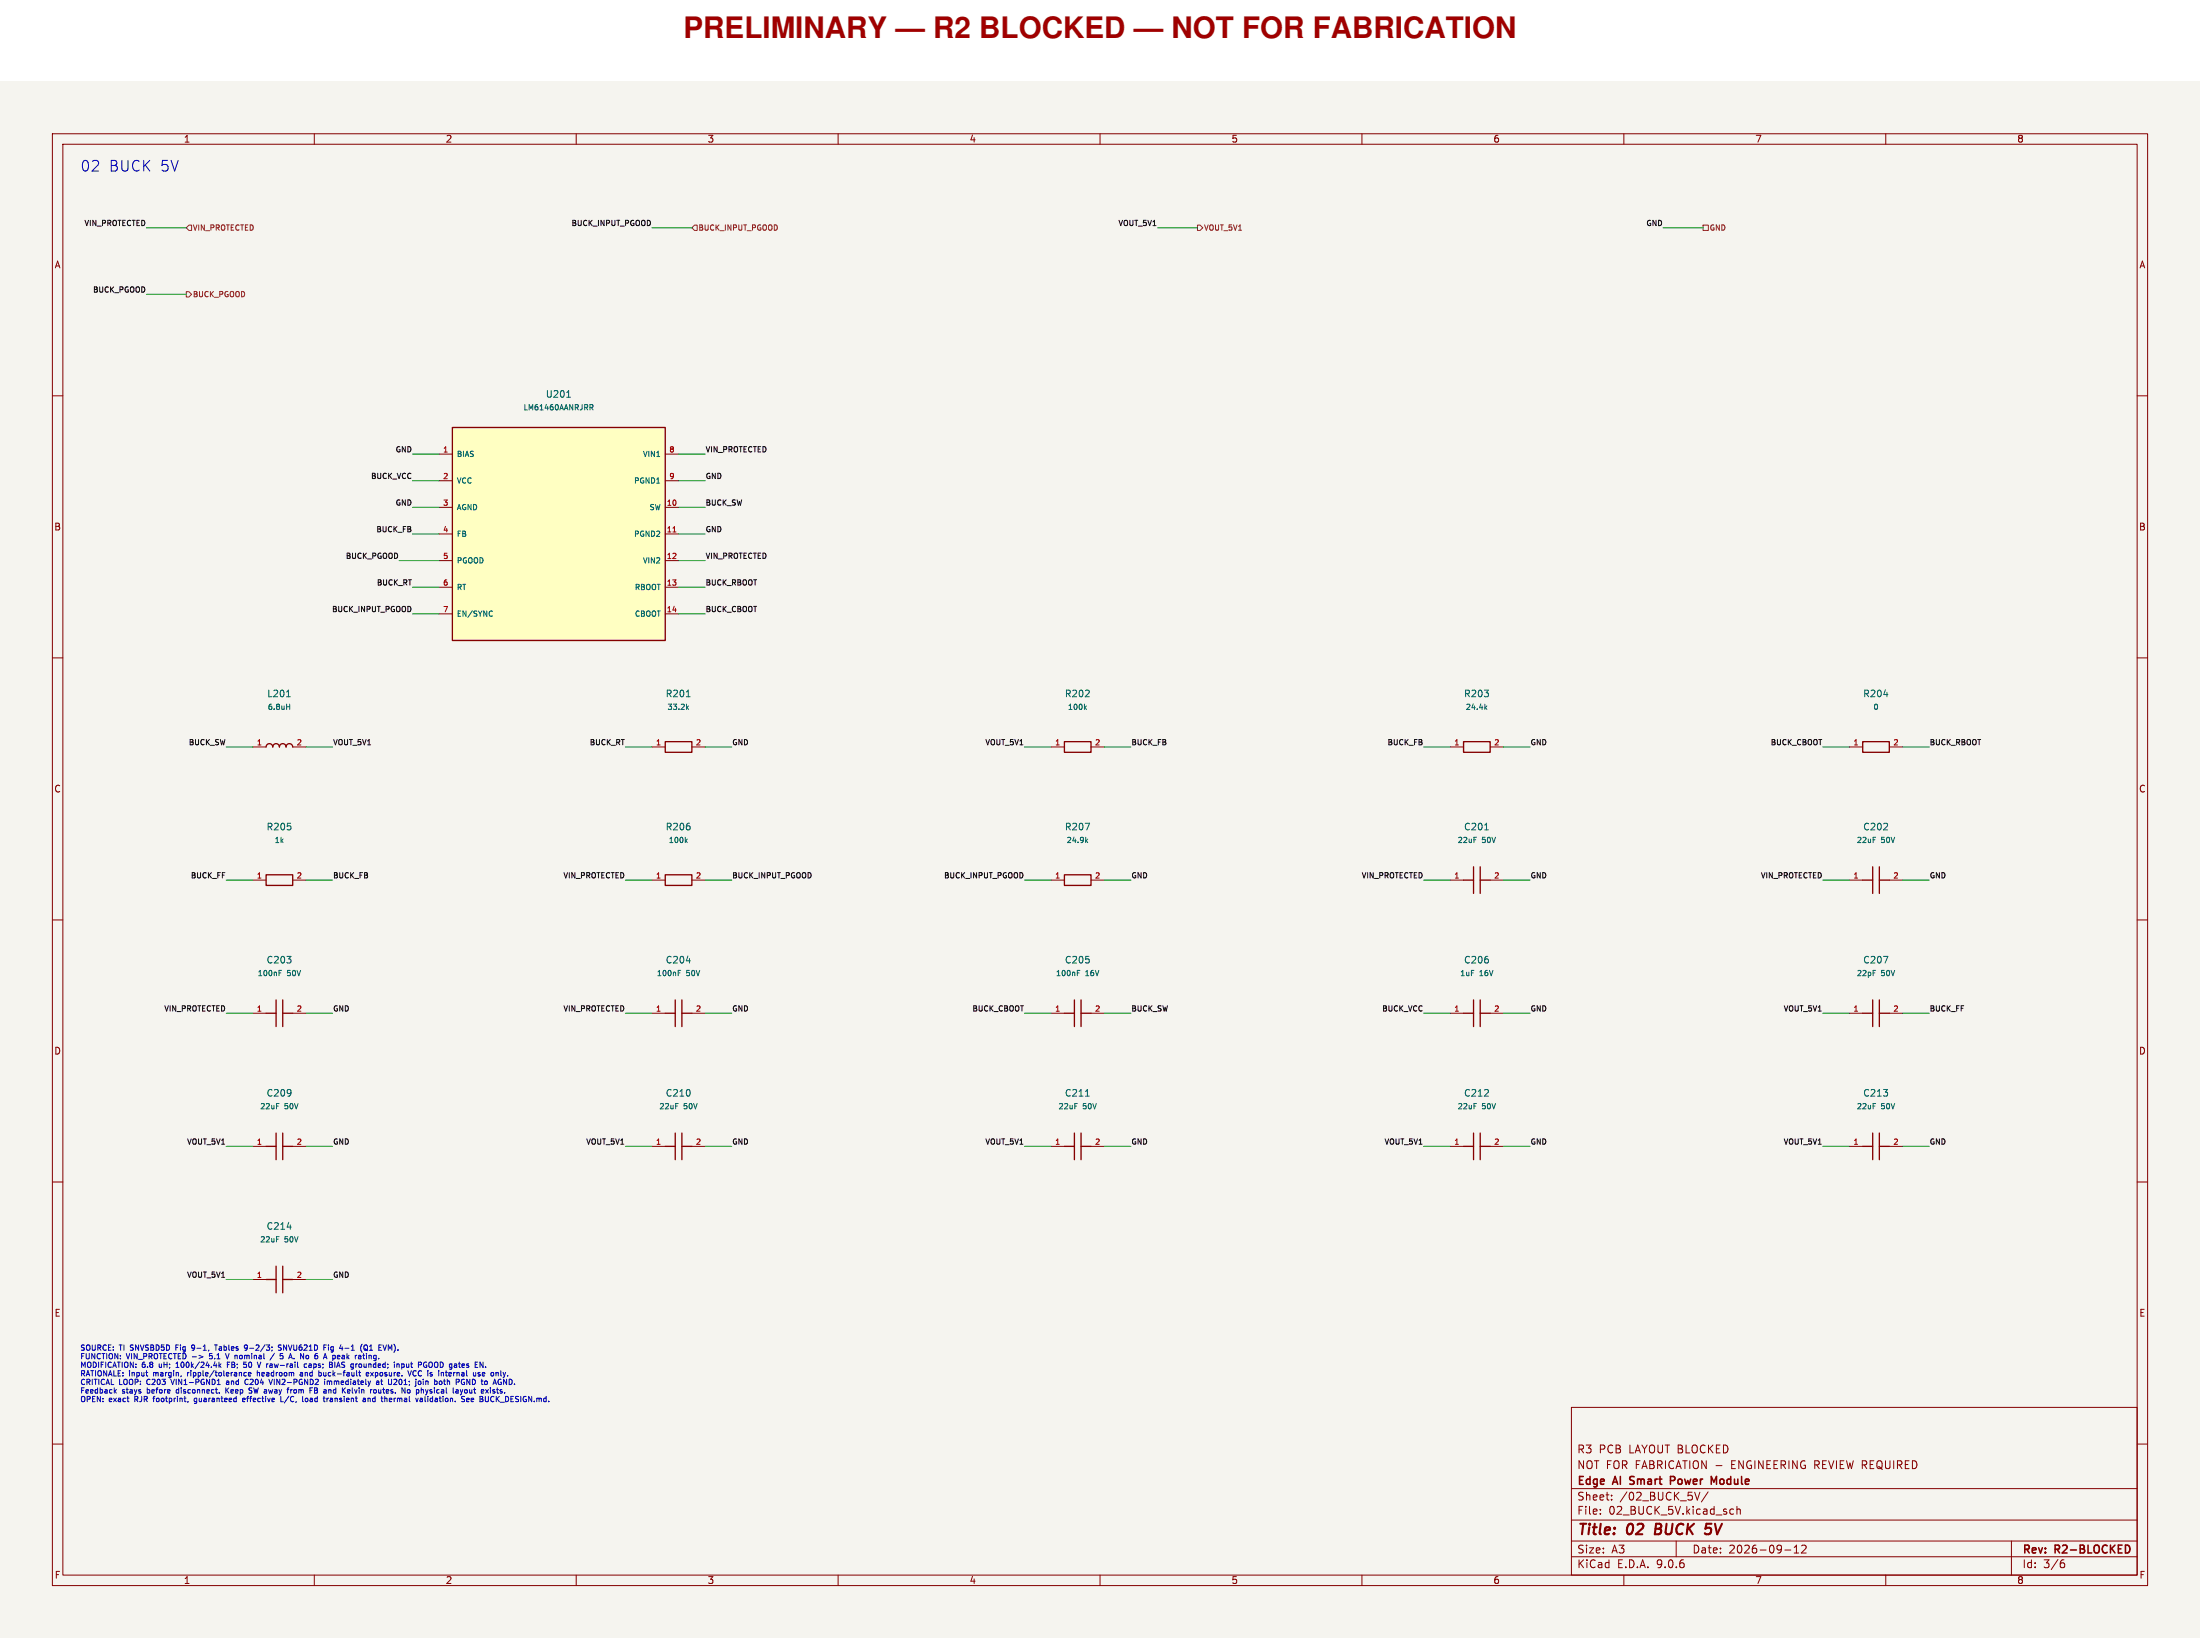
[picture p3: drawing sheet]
<svg xmlns="http://www.w3.org/2000/svg" width="420mm" height="313mm" viewBox="0 0 420 313" stroke-linecap="round" stroke-linejoin="round" font-family="sans-serif">
<path d="M0 15.5h420v297h-420z" fill="#f5f4ef" stroke="#f5f4ef" stroke-width=".19"/>
<g fill="none" stroke="#840000" stroke-width=".19">
<path d="M10 25.5h400v277h-400zM12 27.5h396v273h-396zM60 25.5v2M110 25.5v2M160 25.5v2M210 25.5v2M260 25.5v2M310 25.5v2M360 25.5v2M10 75.5h2M408 75.5h2M10 125.5h2"/>
<path d="M408 125.5h2M48.3 142.5h2.5M55.9 142.5h2.5M10 175.5h2M200.7 167.9h2.5M208.3 167.9h2.5M408 175.5h2M200.7 193.3h2.5M208.3 193.3h2.5M276.9 218.7h2.5M284.5 218.7h2.5M353.1 218.7h2.5"/>
<path d="M360.7 218.7h2.5M10 225.5h2M408 225.5h2M48.3 244.1h2.5M55.9 244.1h2.5M10 275.5h2M300 268.5h108v32h-108zM408 275.5h2M300 297h108M300 294h108M300 290h108M300 284h108"/>
<path d="M305.5 288.8v.1M305.5 288v.1M307.7 286.1v.1M307.7 285.3v.1M320 294v3M324.5 284.7l-.5 1.5M326.1 284.6l-1.3 2M330.5 287.9l.4 .1M330.9 288.8l-.4 .1M331.6 288.1l.2-.2 .4 .1v.9M331.6 287.4v1.5M340.7 295.7h1.2"/>
<path d="M342.5 296.3h.9M342.5 295.2l.4-.4v1.5M343.9 295l.6-.2 .2 .2 .1 .2-.9 1.1h.9M384 294v6.5M393.6 298.2l.4 .1 .2 .2-.1 .5-.5 .1M394 297.6l-.4 .1M60 300.5v2M110 300.5v2M160 300.5v2M210 300.5v2M260 300.5v2M310 300.5v2"/>
<path d="M360 300.5v2"/>
</g>
<path d="M316.2 290.7l-.3 2h.8M325.8 290.7h.9M325.9 291.5l.6 .1M326.4 292.6l-.7 .1" fill="none" stroke="#840000" stroke-width=".4"/>
<path d="M311.1 283.1l.2 .1M311.2 281.8v.5M319.6 281.8l-.7-.1v1.5M319.6 282.4l-.7 .1M326.7 281.7l.5 1.1 .5-1.1v1.5" fill="none" stroke="#840000" stroke-width=".3"/>
<g fill="none" stroke="#840000" stroke-width=".25">
<path d="M50.8 142.5a.63 .63 0 0 1 .6-.6 .63 .63 0 0 1 .7 .6 .63 .63 0 0 1 .6-.6 .63 .63 0 0 1 .6 .6 .63 .63 0 0 1 .7-.6 .63 .63 0 0 1 .6 .6 .63 .63 0 0 1 .6-.6 .63 .63 0 0 1 .7 .6M203.2 166.9h5.1v2h-5.1zM203.2 193.3h1.9M205.1 190.8v5.1M206.4 193.3h1.9M206.4 190.8v5.1M279.4 218.7h1.9M281.3 216.2v5.1M282.6 218.7h1.9M282.6 216.2v5.1M355.6 218.7h1.9M357.5 216.2v5.1"/>
<path d="M358.8 218.7h1.9M358.8 216.2v5.1M50.8 244.1h1.9M52.7 241.6v5.1M54 244.1h1.9M54 241.6v5.1"/>
</g>
<path d="M54.7 132.9h.7M54.7 134.8h.6M55.3 134.3v1.1M207.2 157.1h.8l-.5 1.2M207.4 160.4l.3 .4M207.7 160.1l-.4 .4M205.7 185.6h.3M205.7 185.1h.5M281.4 210.5h.5M357.6 210.5h.5M52.8 235.9h.5M54.8 234.1h.8" fill="none" stroke="#006464" stroke-width=".19"/>
<path d="M86.4 81.6h40.6v40.6h-40.6z" fill="#ffffc2"/>
<g fill="none" stroke="#840000" stroke-width=".25">
<path d="M86.4 81.6h40.6v40.6h-40.6zM127 141.5h5.1v2h-5.1zM203.2 141.5h5.1v2h-5.1zM279.4 141.5h5.1v2h-5.1zM355.6 141.5h5.1v2h-5.1zM50.8 166.9h5.1v2h-5.1zM127 166.9h5.1v2h-5.1zM279.4 167.9h1.9M281.3 165.4v5.1M282.6 167.9h1.9M282.6 165.4v5.1M355.6 167.9h1.9"/>
<path d="M357.5 165.4v5.1M358.8 167.9h1.9M358.8 165.4v5.1M50.8 193.3h1.9M52.7 190.8v5.1M54 193.3h1.9M54 190.8v5.1M127 193.3h1.9M128.9 190.8v5.1M130.2 193.3h1.9M130.2 190.8v5.1M279.4 193.3h1.9"/>
<path d="M281.3 190.8v5.1M282.6 193.3h1.9M282.6 190.8v5.1M355.6 193.3h1.9M357.5 190.8v5.1M358.8 190.8v5.1M358.8 193.3h1.9M50.8 218.7h1.9M52.7 216.2v5.1M54 218.7h1.9M54 216.2v5.1M127 218.7h1.9"/>
<path d="M128.9 216.2v5.1M130.2 218.7h1.9M130.2 216.2v5.1M203.2 218.7h1.9M205.1 216.2v5.1M206.4 218.7h1.9M206.4 216.2v5.1"/>
</g>
<g fill="none" stroke="#840000" stroke-width=".19">
<path d="M83.8 86.6h2.6M83.8 91.7h2.6M83.8 96.8h2.6M127 86.6h2.5M127 91.7h2.5M127 96.8h2.5M83.8 101.9h2.6M83.8 107h2.6M83.8 112h2.6M83.8 117.1h2.6M127 101.9h2.5M127 107h2.5"/>
<path d="M127 112h2.5M127 117.1h2.5M124.5 142.5h2.5M132.1 142.5h2.5M200.7 142.5h2.5M208.3 142.5h2.5M276.9 142.5h2.5M284.5 142.5h2.5M353.1 142.5h2.5M360.7 142.5h2.5M48.3 167.9h2.5M55.9 167.9h2.5"/>
<path d="M124.5 167.9h2.5M132.1 167.9h2.5M276.9 167.9h2.5M284.5 167.9h2.5M353.1 167.9h2.5M360.7 167.9h2.5M48.3 193.3h2.5M55.9 193.3h2.5M124.5 193.3h2.5M132.1 193.3h2.5M276.9 193.3h2.5M284.5 193.3h2.5"/>
<path d="M353.1 193.3h2.5M360.7 193.3h2.5M48.3 218.7h2.5M55.9 218.7h2.5M124.5 218.7h2.5M132.1 218.7h2.5M200.7 218.7h2.5M208.3 218.7h2.5"/>
</g>
<g fill="none" stroke="#006464" stroke-width=".19">
<path d="M108.2 75.8h.7M112.6 77.2h.4l.2 .2-.1 .3h-.5M112.9 77.7l.3 .5M93.8 116.6l.2 .1M94 117.5l-.2 .1M131 132.9h.7M131.2 135l.3 .4M131.5 134.7l-.4 .4M207.1 135l.3 .4M207.4 134.7l-.4 .4M283.6 135l.3 .4M283.9 134.7l-.4 .4"/>
<path d="M359.6 132.5h.8M281.4 159.7h.5M283.4 158.3h.7M357.6 159.7h.5M130.9 160.4l.3 .4M131.2 160.1l-.4 .4M53.3 185.1h.5M53.3 185.6h.3M129.5 185.1h.5M129.5 185.6h.3M131 183.3h.8M357.6 185.1h.5"/>
<path d="M359.6 182.5h.8l-.5 1.2M52.8 210.5h.5M129 210.5h.5M205.2 210.5h.5M207.2 209.1h.7"/>
</g>
<path d="M128.5 101.5h.5" fill="none" stroke="#a90000" stroke-width=".19"/>
<path d="M35.6 55.7h.5l.5 .5-.5 .5h-.5zM36.1 43h.5v1h-.5l-.5-.5zM132.6 43h.5v1h-.5l-.5-.5zM228.6 43h.5l.5 .5-.5 .5h-.5zM325.1 43h1v1h-1z" fill="none" stroke="#725600" stroke-width=".19"/>
<g fill="none" stroke="#009600" stroke-width=".19">
<path d="M27.9 43.5h7.7M27.9 56.2h7.7M124.5 43.5h7.6M221 43.5h7.6M317.5 43.5h7.6M78.7 91.7h5.1M78.7 96.8h5.1M78.7 86.6h5.1M129.5 91.7h5.1M129.5 96.8h5.1M129.5 86.6h5.1M76.2 107h7.6"/>
<path d="M78.7 117.1h5.1M78.7 112h5.1M78.7 101.9h5.1M129.5 117.1h5.1M129.5 107h5.1M129.5 112h5.1M129.5 101.9h5.1M43.2 142.5h5.1M58.4 142.5h5.1M119.4 142.5h5.1M134.6 142.5h5.1M195.6 142.5h5.1"/>
<path d="M210.8 142.5h5.1M271.8 142.5h5.1M287 142.5h5.1M348 142.5h5.1M363.2 142.5h5.1M43.2 167.9h5.1M58.4 167.9h5.1M119.4 167.9h5.1M134.6 167.9h5.1M195.6 167.9h5.1M210.8 167.9h5.1M271.8 167.9h5.1"/>
<path d="M287 167.9h5.1M348 167.9h5.1M363.2 167.9h5.1M43.2 193.3h5.1M58.4 193.3h5.1M119.4 193.3h5.1M134.6 193.3h5.1M195.6 193.3h5.1M210.8 193.3h5.1M271.8 193.3h5.1M287 193.3h5.1M348 193.3h5.1"/>
<path d="M363.2 193.3h5.1M43.2 218.7h5.1M58.4 218.7h5.1M119.4 218.7h5.1M134.6 218.7h5.1M195.6 218.7h5.1M210.8 218.7h5.1M271.8 218.7h5.1M287 218.7h5.1M348 218.7h5.1M363.2 218.7h5.1M43.2 244.1h5.1"/>
<path d="M58.4 244.1h5.1"/>
</g>
<g fill="none" stroke="#0000c2" stroke-width=".19">
<path d="M33.6 257.1h.3M34.1 256.6h-.5v1M36.7 257.6h.2M37 256.6l-.4 .2v.3l.4 .1M38 258.6l.8 .3-.8 .3M40 259.2h.1M40.9 256.6h.6M41.2 256.6v1M41.8 259.9v1M43.1 258.2l.3 1.1 .3-1.1M43.9 259.9h-.5v1M46.7 256.7l.3-.1 .2 .2v.6l-.2 .2h-.3"/>
<path d="M47.2 257l-.2 .2-.3-.1M49.8 259.9l-.4 1M51.9 257v.1M52 257.6l-.1 .2M52.4 258.2l-.9 1.3M53.5 258.2h.5M53.6 258.6h.3l.1 .2-.1 .4-.3 .1M53.7 256.7l-.4-.1-.2 .2 .1 .2 .5 .2v.3l-.6 .1M54.1 257.6v-1l.6 1M56.1 259.2v.1M58.6 258.6l.3 .2v.4l-.3 .1M61.8 259h.5"/>
<path d="M62.1 258.2l-.4 1.1M62.7 256.6v.1M62.7 257v.6M62.9 259.9v1M63.2 257v.5M63.5 259.2h.4M63.9 259.9v1M64.6 259.9l-.3 1M65.8 257.2h.8M69 257.8l.1 .2M69.1 256.5l-.1 .2M69.6 256.7l.3-.1 .2 .2 .1 .5-.3 .3-.4-.1v-.5z"/>
<path d="M69.7 257.4l.5 .3M70 258.2v.1M70 258.6v.7M70.5 257.6h.6M70.7 256.8l-.2 .1M73.8 256.6l-.4 1M74.5 257.3l-.4-.7v1M75.2 256.5h.1M81.2 259.9h.2M82.3 259.9h-.3l-.1 .3v.6l.4 .1M21.9 265.4l.3 .4M22.2 265.1l-.4 .4"/>
<path d="M27.8 261.9h.4M28.1 262.5h.1M29.2 266.8h.4M32.6 263.2l.4 1M33.6 260.9h.6M33.7 265.2v.5M34.6 262.5l-.1 .1M35.8 261.9v.6M35.9 262l-.1 .1M35.9 267.4l-.1 .2M37.1 267.7l.3 .1M37.5 266.8l-.4 .2v.3l.4 .1"/>
<path d="M41.5 264.2h.5M41.9 265.7v.1M41.9 260.5l.3 .4M42.2 260.2l-.4 .4M43.1 264.8v1M43.3 265.2l.4 .6M43.4 260.4h.3M43.6 263.8l-.4 .1 .1 .2 .3 .1M43.7 264.8l-.6 .6M46.3 266.9l.1 .5h.3M46.6 262v.4l.4 .1M46.6 260.3l.4 .1"/>
<path d="M46.6 261.9h.4M46.8 267l-.5 .1M47 260.8l-.4 .1M47.3 263.2a.47 .47 0 0 0-.6 .5 .47 .47 0 0 0 .6 .4M47.4 262.2l.5-.1v-.2h-.3l-.2 .1 .1 .5h.4M47.5 265.1l.6 .4M48.1 265.6l-.2 .2h-.4M49.1 261.5v1M49.4 261.9l-.3 .1M51.3 263.2l.4 1 .3-1M53.6 266.4v1h.5M55.2 266.4l-.9 1.3"/>
<path d="M55.5 265.1v.7M55.8 265.1l-.3 .2M57.3 261.9h.4l.1 .6M57.8 262.1l-.5 .2 .1 .2h.4M57.8 266.4v.9l.1 .1M58.4 266.8h.2l.2 .2v.2l-.2 .2-.3-.2zM58.5 260.3l-.2-.1-.2 .2 .1 .5h.3M59 260.3h.4M59.4 260.5l-.5 .2 .2 .2h.3M60 264.8v1h.5M60 265.3h.4M60.4 265.3h.1"/>
<path d="M60.5 265.2l-.1 .1M61.4 262.1l-.1 .3-.3 .1M62 263.5v.7M62.4 266.8v.6M62.5 263.5v.7M62.5 263.6l.3-.1 .1 .1M62.7 266.8l-.3 .2M62.9 263.6v.6M63 263.5l-.1 .1M63.1 267.1l-.1 .1 .1 .2M63.1 266.8h-.1M63.2 265.3v.5"/>
<path d="M64.4 260.6h.4M66.8 265.8h-.3M66.8 265.4l-.5 .1M68.5 261.9h.3M68.5 260.4l.1 .4 .2 .1M68.6 262.4l.2 .1M69.3 266.8h.4l.1 .6M69.3 267.4h.5M69.8 267l-.5 .1M69.9 262l.1 .5h.3M70.3 266.9l.3-.1 .1 .6M70.3 266.8v.6"/>
<path d="M70.4 262.1l-.5 .1M70.7 261.9l.6 .6M71.3 261.9l-.6 .6M71.8 265.2v.5M72.3 265.1v.7l.4-.1M72.3 263.7l-.5 .2 .2 .3 .3-.1M72.3 263.6v.6M72.7 265.1v.7M72.8 263.2v.8l.3 .2M74.7 266.8l-.4 .1 .1 .5h.3M74.8 267l-.5 .1M75.7 263.6l-.6 .6h.7"/>
<path d="M75.9 260.2l.3 .2v.5M76.7 260.3l.3-.1 .2 .2-.1 .5h-.4M76.7 260.2v1M77.8 261.5l.4 1 .3-1M78.2 265.2v.5l-.4 .1M78.8 262.1l.2 .4h.3M80.2 263.5l.2 .2v.3l-.2 .2M80.2 267.3l.1 .1h.4M80.2 266.8h.4l.1 .6M80.7 267l-.5 .2M80.8 263.5v.7M81.1 266.4v.9l.2 .1"/>
<path d="M81.3 260.5h.2v.3l-.3 .1M81.7 265.1l-.2 .7M84.2 263.5l.2 .2v.3l-.2 .2M84.7 263.5h.4M84.8 263.2v.8l.3 .2M85.2 261.5v.9l.2 .1M87.9 265.1l.2 .7M88.1 265.8l-.1 .3M88.3 265.1l-.2 .7M88.5 263.7h.2v.4l-.2 .1M88.5 266.4l.2 .1M88.6 267.1v.2"/>
<path d="M88.8 265.2l.2-.1 .2 .2v.3l-.2 .2-.3-.2zM89.1 264.2v-1l.6 1M89.4 266.8h-.3v.5l.1 .1h.3M89.6 267l-.5 .1M89.9 266.9l.1 .5h.4M90.4 267l-.5 .1M91.2 262.1l.5 .2-.2 .2h-.3M92.1 262v.5h.4M92.6 262.1l-.5 .1M92.7 260.8v.1M93.8 267.3l.4 .1M93.9 266.5h.3"/>
<path d="M94.1 264.2l.3-1 .4 1M94.2 263.9h.5M94.4 265.2l-.2-.1-.1 .2v.1l.3 .1v.3h-.3M94.8 265.1h.4M94.9 264.8l.1 1M95.6 261.5v.9l.1 .1M96.1 263.2l.6 1v-1"/>
</g>
<text font-size="5.6" fill="#a00000" x="130.5" y="7.2">PRELIMINARY — R2 BLOCKED — NOT FOR FABRICATION</text>
<g font-size="2.8" fill="#0000c2">
<text x="15.2" y="33">02</text>
<text x="20.7" y="33">BUCK 5V</text>
</g>
<g font-size="2.8" fill="#840000">
<text x="301" y="293.4">Title:</text>
<text x="310.6" y="293.4">02</text>
<text x="316.8" y="293.4">BUCK</text>
<text x="327.2" y="293.4">5V</text>
</g>
<g font-size="2.1" fill="#840000">
<text x="301" y="280.5">NOT FOR FABRICATION -</text>
<text x="301" y="277.5">R3</text>
<text x="305.2" y="277.5">PCB</text>
<text x="311" y="277.5">LAYOUT BLOCKED</text>
<text x="330.8" y="280.5">ENGINEERING REVIEW REQUIRED</text>
<text x="301" y="286.5">Sheet:</text>
<text x="301" y="283.7">Edge</text>
<text x="308.1" y="283.7">AI</text>
<text x="309.2" y="286.5">/02_BUCK_5V/</text>
<text x="311.8" y="283.7">Smart</text>
<text x="320.1" y="283.7">Power</text>
<text x="328.5" y="283.7">Module</text>
<text x="301" y="289.2">File:</text>
<text x="307.1" y="289.2">02_BUCK_5V.kicad_sch</text>
<text x="301" y="299.4">KiCad</text>
<text x="301" y="296.6">Size:</text>
<text x="307.6" y="296.6">A3</text>
<text x="308.7" y="299.4">E.D.A.</text>
<text x="316.3" y="299.4">9.0.6</text>
<text x="323" y="296.6">Date:</text>
<text x="330" y="296.6">2026-09-12</text>
<text x="386" y="296.8">Rev:</text>
<text x="386" y="299.4">Id:</text>
<text x="390.1" y="299.4">3/6</text>
<text x="392.4" y="296.8">R2-BLOCKED</text>
</g>
<g font-size="1.8" fill="#840000">
<text x="35" y="27.4">1</text>
<text x="85" y="27.4">2</text>
<text x="135" y="27.4">3</text>
<text x="185" y="27.4">4</text>
<text x="235" y="27.4">5</text>
<text x="285" y="27.4">6</text>
<text x="335" y="27.4">7</text>
<text x="385" y="27.4">8</text>
<text x="10.3" y="51.4">A</text>
<text x="408.3" y="51.4">A</text>
<text x="10.3" y="101.4">B</text>
<text x="408.2" y="101.4">B</text>
<text x="10.3" y="151.4">C</text>
<text x="408.2" y="151.4">C</text>
<text x="10.3" y="201.4">D</text>
<text x="408.2" y="201.4">D</text>
<text x="10.3" y="251.4">E</text>
<text x="408.3" y="251.4">E</text>
<text x="10.3" y="301.4">F</text>
<text x="35" y="302.4">1</text>
<text x="85" y="302.4">2</text>
<text x="135" y="302.4">3</text>
<text x="185" y="302.4">4</text>
<text x="235" y="302.4">5</text>
<text x="285" y="302.4">6</text>
<text x="335" y="302.4">7</text>
<text x="385" y="302.4">8</text>
<text x="408.3" y="301.4">F</text>
</g>
<g font-size="1.8" fill="#006464">
<text x="104.1" y="76.1">U201</text>
<text x="50.9" y="133.2">L201</text>
<text x="127" y="133.2">R201</text>
<text x="203.2" y="133.2">R202</text>
<text x="279.4" y="133.2">R203</text>
<text x="355.6" y="133.2">R204</text>
<text x="50.8" y="158.6">R205</text>
<text x="127" y="158.6">R206</text>
<text x="203.2" y="158.6">R207</text>
<text x="279.4" y="158.6">C201</text>
<text x="355.6" y="158.6">C202</text>
<text x="50.8" y="184">C203</text>
<text x="127" y="184">C204</text>
<text x="203.2" y="184">C205</text>
<text x="279.4" y="184">C206</text>
<text x="355.6" y="184">C207</text>
<text x="50.8" y="209.4">C209</text>
<text x="127" y="209.4">C210</text>
<text x="203.2" y="209.4">C211</text>
<text x="279.4" y="209.4">C212</text>
<text x="355.6" y="209.4">C213</text>
<text x="50.8" y="234.8">C214</text>
</g>
<g font-size="1.4" fill="#0f0f0f">
<text x="16" y="43.2">VIN_PROTECTED</text>
<text x="109" y="43.2">BUCK_INPUT_PGOOD</text>
<text x="213.4" y="43.2">VOUT_5V1</text>
<text x="314.1" y="43.2">GND</text>
<text x="17.6" y="55.9">BUCK_PGOOD</text>
<text x="75.4" y="86.4">GND</text>
<text x="134.6" y="86.4">VIN_PROTECTED</text>
<text x="70.7" y="91.4">BUCK_VCC</text>
<text x="134.6" y="91.4">GND</text>
<text x="71.7" y="101.6">BUCK_FB</text>
<text x="75.4" y="96.5">GND</text>
<text x="134.6" y="101.6">GND</text>
<text x="134.6" y="96.5">BUCK_SW</text>
<text x="65.9" y="106.7">BUCK_PGOOD</text>
<text x="134.6" y="106.7">VIN_PROTECTED</text>
<text x="71.8" y="111.8">BUCK_RT</text>
<text x="134.6" y="111.8">BUCK_RBOOT</text>
<text x="63.2" y="116.8">BUCK_INPUT_PGOOD</text>
<text x="134.6" y="116.8">BUCK_CBOOT</text>
<text x="35.9" y="142.2">BUCK_SW</text>
<text x="63.5" y="142.2">VOUT_5V1</text>
<text x="112.4" y="142.2">BUCK_RT</text>
<text x="139.7" y="142.2">GND</text>
<text x="188" y="142.2">VOUT_5V1</text>
<text x="215.9" y="142.2">BUCK_FB</text>
<text x="264.8" y="142.2">BUCK_FB</text>
<text x="292.1" y="142.2">GND</text>
<text x="337.9" y="142.2">BUCK_CBOOT</text>
<text x="368.3" y="142.2">BUCK_RBOOT</text>
<text x="36.3" y="167.6">BUCK_FF</text>
<text x="63.5" y="167.6">BUCK_FB</text>
<text x="107.4" y="167.6">VIN_PROTECTED</text>
<text x="139.7" y="167.6">BUCK_INPUT_PGOOD</text>
<text x="180.1" y="167.6">BUCK_INPUT_PGOOD</text>
<text x="215.9" y="167.6">GND</text>
<text x="259.8" y="167.6">VIN_PROTECTED</text>
<text x="292.1" y="167.6">GND</text>
<text x="336" y="167.6">VIN_PROTECTED</text>
<text x="368.3" y="167.6">GND</text>
<text x="31.2" y="193">VIN_PROTECTED</text>
<text x="63.5" y="193">GND</text>
<text x="107.4" y="193">VIN_PROTECTED</text>
<text x="139.7" y="193">GND</text>
<text x="185.5" y="193">BUCK_CBOOT</text>
<text x="215.9" y="193">BUCK_SW</text>
<text x="263.7" y="193">BUCK_VCC</text>
<text x="292.1" y="193">GND</text>
<text x="340.4" y="193">VOUT_5V1</text>
<text x="368.3" y="193">BUCK_FF</text>
<text x="35.6" y="218.4">VOUT_5V1</text>
<text x="63.5" y="218.4">GND</text>
<text x="111.8" y="218.4">VOUT_5V1</text>
<text x="139.7" y="218.4">GND</text>
<text x="188" y="218.4">VOUT_5V1</text>
<text x="215.9" y="218.4">GND</text>
<text x="264.2" y="218.4">VOUT_5V1</text>
<text x="292.1" y="218.4">GND</text>
<text x="340.4" y="218.4">VOUT_5V1</text>
<text x="368.3" y="218.4">GND</text>
<text x="35.6" y="243.8">VOUT_5V1</text>
<text x="63.5" y="243.8">GND</text>
</g>
<g font-size="1.4" fill="#725600">
<text x="36.7" y="44.2">VIN_PROTECTED</text>
<text x="133.2" y="44.2">BUCK_INPUT_PGOOD</text>
<text x="229.8" y="44.2">VOUT_5V1</text>
<text x="326.3" y="44.2">GND</text>
<text x="36.7" y="56.9">BUCK_PGOOD</text>
</g>
<g font-size="1.4" fill="#006464">
<text x="99.8" y="78.5">LM61460AANRJRR</text>
<text x="87.1" y="87.4">BIAS</text>
<text x="122.6" y="87.4">VIN1</text>
<text x="87.1" y="92.5">VCC</text>
<text x="120.9" y="92.5">PGND1</text>
<text x="87.1" y="97.5">AGND</text>
<text x="123.9" y="97.5">SW</text>
<text x="87.1" y="102.6">FB</text>
<text x="87.1" y="107.7">PGOOD</text>
<text x="120.9" y="102.6">PGND2</text>
<text x="122.6" y="107.7">VIN2</text>
<text x="87.1" y="112.8">RT</text>
<text x="121" y="112.8">RBOOT</text>
<text x="87.1" y="117.9">EN/SYNC</text>
<text x="121" y="117.9">CBOOT</text>
<text x="51" y="135.6">6.8uH</text>
<text x="127.3" y="135.6">33.2k</text>
<text x="203.8" y="135.6">100k</text>
<text x="279.7" y="135.6">24.4k</text>
<text x="357.5" y="135.6">0</text>
<text x="52.3" y="161">1k</text>
<text x="127.6" y="161">100k</text>
<text x="203.5" y="161">24.9k</text>
<text x="278.2" y="161">22uF</text>
<text x="282.9" y="161">50V</text>
<text x="354.4" y="161">22uF</text>
<text x="359.1" y="161">50V</text>
<text x="49.1" y="186.4">100nF</text>
<text x="54.8" y="186.4">50V</text>
<text x="125.3" y="186.4">100nF</text>
<text x="131" y="186.4">50V</text>
<text x="201.5" y="186.4">100nF</text>
<text x="207.2" y="186.4">16V</text>
<text x="278.6" y="186.4">1uF</text>
<text x="282.4" y="186.4">16V</text>
<text x="354.4" y="186.4">22pF</text>
<text x="359.1" y="186.4">50V</text>
<text x="49.6" y="211.8">22uF</text>
<text x="54.3" y="211.8">50V</text>
<text x="125.8" y="211.8">22uF</text>
<text x="130.5" y="211.8">50V</text>
<text x="202" y="211.8">22uF</text>
<text x="206.7" y="211.8">50V</text>
<text x="278.2" y="211.8">22uF</text>
<text x="282.9" y="211.8">50V</text>
<text x="354.4" y="211.8">22uF</text>
<text x="359.1" y="211.8">50V</text>
<text x="49.6" y="237.2">22uF</text>
<text x="54.3" y="237.2">50V</text>
</g>
<g font-size="1.4" fill="#a90000">
<text x="84.5" y="86.4">1</text>
<text x="127.7" y="86.4">8</text>
<text x="84.5" y="91.5">2</text>
<text x="127.7" y="91.5">9</text>
<text x="84.5" y="96.5">3</text>
<text x="84.5" y="101.6">4</text>
<text x="127.2" y="96.5">10</text>
<text x="127.2" y="101.6">11</text>
<text x="84.5" y="106.7">5</text>
<text x="127.2" y="106.7">12</text>
<text x="84.5" y="111.8">6</text>
<text x="127.2" y="111.8">13</text>
<text x="84.5" y="116.9">7</text>
<text x="127.2" y="116.9">14</text>
<text x="48.9" y="142.3">1</text>
<text x="56.5" y="142.3">2</text>
<text x="125.1" y="142.3">1</text>
<text x="132.7" y="142.3">2</text>
<text x="201.3" y="142.3">1</text>
<text x="208.9" y="142.3">2</text>
<text x="277.5" y="142.3">1</text>
<text x="285.1" y="142.3">2</text>
<text x="353.7" y="142.3">1</text>
<text x="361.3" y="142.3">2</text>
<text x="48.9" y="167.7">1</text>
<text x="56.5" y="167.7">2</text>
<text x="125.1" y="167.7">1</text>
<text x="132.7" y="167.7">2</text>
<text x="201.3" y="167.7">1</text>
<text x="208.9" y="167.7">2</text>
<text x="277.5" y="167.7">1</text>
<text x="285.1" y="167.7">2</text>
<text x="353.7" y="167.7">1</text>
<text x="361.3" y="167.7">2</text>
<text x="48.9" y="193.1">1</text>
<text x="56.5" y="193.1">2</text>
<text x="125.1" y="193.1">1</text>
<text x="132.7" y="193.1">2</text>
<text x="201.3" y="193.1">1</text>
<text x="208.9" y="193.1">2</text>
<text x="277.5" y="193.1">1</text>
<text x="285.1" y="193.1">2</text>
<text x="353.7" y="193.1">1</text>
<text x="361.3" y="193.1">2</text>
<text x="48.9" y="218.5">1</text>
<text x="56.5" y="218.5">2</text>
<text x="125.1" y="218.5">1</text>
<text x="132.7" y="218.5">2</text>
<text x="201.3" y="218.5">1</text>
<text x="208.9" y="218.5">2</text>
<text x="277.5" y="218.5">1</text>
<text x="285.1" y="218.5">2</text>
<text x="353.7" y="218.5">1</text>
<text x="361.3" y="218.5">2</text>
<text x="48.9" y="243.9">1</text>
<text x="56.5" y="243.9">2</text>
</g>
<g font-size="1.4" fill="#0000c2">
<text x="15.2" y="258">SOURCE:</text>
<text x="15.2" y="259.7">FUNCTION:</text>
<text x="15.2" y="261.3">MODIFICATION:</text>
<text x="15.2" y="263">RATIONALE: input</text>
<text x="22.8" y="258">TI</text>
<text x="24.2" y="259.7">VIN_PROTECTED -&gt;</text>
<text x="25.1" y="258">SNVSBD5D</text>
<text x="27.1" y="261.3">6.8</text>
<text x="29.5" y="263">margin,</text>
<text x="30.6" y="261.3">uH;</text>
<text x="34" y="258">Fig</text>
<text x="34" y="261.3">100k/24.4k</text>
<text x="36.2" y="263">ripple/tolerance</text>
<text x="37.3" y="258">9-1,</text>
<text x="40.4" y="259.7">5.1</text>
<text x="42" y="258">Tables</text>
<text x="43.9" y="259.7">V nominal</text>
<text x="44.1" y="261.3">FB;</text>
<text x="47.5" y="261.3">50</text>
<text x="47.9" y="258">9-2/3;</text>
<text x="49.8" y="263">headroom</text>
<text x="50.4" y="261.3">V raw-rail</text>
<text x="52.9" y="259.7">/</text>
<text x="54.6" y="258">SNVU621D</text>
<text x="54.9" y="259.7">5</text>
<text x="56.9" y="259.7">A.</text>
<text x="58.3" y="263">and</text>
<text x="59.3" y="259.7">No</text>
<text x="59.8" y="261.3">caps;</text>
<text x="62" y="263">buck-fault</text>
<text x="62.3" y="259.7">6</text>
<text x="63.5" y="258">Fig</text>
<text x="64.3" y="259.7">A peak</text>
<text x="64.8" y="261.3">BIAS</text>
<text x="66.8" y="258">4-1</text>
<text x="69.2" y="261.3">grounded;</text>
<text x="70.8" y="259.7">rating.</text>
<text x="71" y="258">(Q1</text>
<text x="71.4" y="263">exposure.</text>
<text x="74.8" y="258">EVM).</text>
<text x="77.7" y="261.3">input</text>
<text x="79.7" y="263">VCC is</text>
<text x="82.6" y="261.3">PGOOD gates</text>
<text x="85.9" y="263">internal</text>
<text x="92.8" y="263">use</text>
<text x="96.5" y="263">only.</text>
<text x="15.2" y="264.6">CRITICAL</text>
<text x="15.2" y="266.2">Feedback</text>
<text x="15.2" y="267.9">OPEN:</text>
<text x="20.8" y="267.9">exact</text>
<text x="22.8" y="264.6">LOOP:</text>
<text x="23.3" y="266.2">stays</text>
<text x="25.9" y="267.9">RJR</text>
<text x="28.2" y="264.6">C203</text>
<text x="28.3" y="266.2">before</text>
<text x="29.7" y="267.9">footprint,</text>
<text x="33.2" y="264.6">VIN1-PGND1</text>
<text x="34.1" y="266.2">disconnect.</text>
<text x="37.8" y="267.9">guaranteed</text>
<text x="43.8" y="266.2">Keep</text>
<text x="43.9" y="264.6">and</text>
<text x="47.3" y="267.9">effective</text>
<text x="47.7" y="264.6">C204</text>
<text x="48.5" y="266.2">SW away</text>
<text x="52.7" y="264.6">VIN2-PGND2</text>
<text x="54.8" y="267.9">L/C,</text>
<text x="56.4" y="266.2">from</text>
<text x="59.2" y="267.9">load</text>
<text x="60.9" y="266.2">FB</text>
<text x="63.4" y="264.6">immediately</text>
<text x="63.5" y="267.9">transient</text>
<text x="63.8" y="266.2">and</text>
<text x="67.6" y="266.2">Kelvin</text>
<text x="71.3" y="267.9">and</text>
<text x="73.2" y="266.2">routes.</text>
<text x="73.6" y="264.6">at</text>
<text x="75.1" y="267.9">thermal</text>
<text x="76.1" y="264.6">U201;</text>
<text x="79.4" y="266.2">No</text>
<text x="81.6" y="264.6">join</text>
<text x="81.9" y="267.9">validation.</text>
<text x="82.5" y="266.2">physical</text>
<text x="85.4" y="264.6">both</text>
<text x="89.7" y="266.2">layout</text>
<text x="89.8" y="264.6">PGND</text>
<text x="90.9" y="267.9">See</text>
<text x="94.6" y="267.9">BUCK_DESIGN.md.</text>
<text x="94.9" y="264.6">to</text>
<text x="95.4" y="266.2">exists.</text>
<text x="97.5" y="264.6">AGND.</text>
</g>
</svg>
